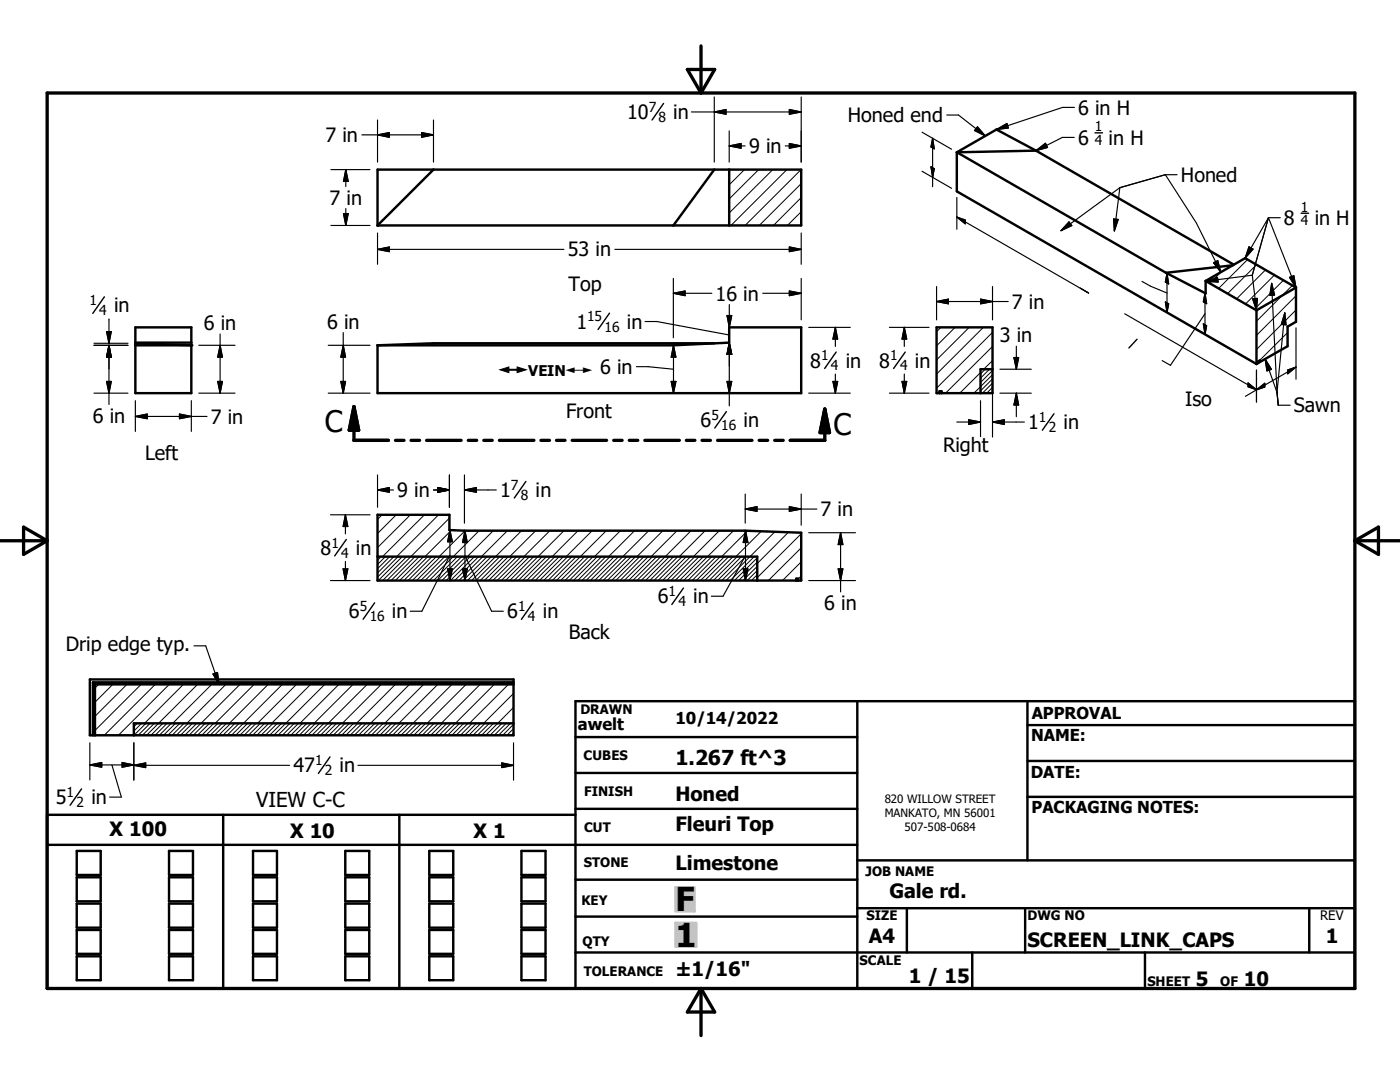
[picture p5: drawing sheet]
<svg xmlns="http://www.w3.org/2000/svg" width="279mm" height="216mm" viewBox="0 0 279 216" stroke-linecap="round" stroke-linejoin="round" font-family="sans-serif">
<g fill="none" stroke="#000" stroke-width=".48">
<path d="M75.3 33.8h84.6v11.2h-84.6zM86.5 33.8l-11.2 11.2M142.5 33.8l-8.1 11.2M145.5 33.8v11.2M191 30.4h.1M191 30.4v7.8l59.8 34.4M191 30.4l41.7 24M206.8 30.1l-7.9-4.3-7.9 4.6M206.8 30.1l39.4 22.7M206.8 30.1l-15.8 .3M232.7 54.4l7.9 4.1v-2.4M240.6 56.1l7.9-4.6 10.1 5.9"/>
<path d="M240.6 56.1l10.2 5.8M246 52.9l-13.3 1.5M258.6 57.4v6.8l-1.6 1v3.9l-5.6 3.1M258.6 57.4l-7.8 4.5M27 65.3h11.2v13.1h-11.2zM27 68.5l11.2 .4h-11.2M27 68.4h11.2M75.3 68.9h59.1l11.1-.5v-3.1h14.4v13.1h-84.6zM142.5 68.5h-56l-11.2 .4M186.9 65.3h11.2v13.1h-11.2zM187.5 78.4v-.3h.4v.3M198.1 73.7h-2.4v4.7"/>
<path d="M250.8 61.9v10.7M251.2 72.1v.3l-.4 .2M251.2 72.1l.2-.2v.3M251.2 72.1l.2 .1M75.3 102.7h14.4v3.1l3 .1h56l11.2 .4v9.5h-84.6zM75.3 111.1h75.8v4.7M158.9 115.8v-.3h.4v.3M17.9 135.6h84.6v11.1h-84.6zM102.5 136.2h-84v10.5M102.5 136.6h-83.5v10.1M171.1 139.9v57.3M205 139.9v31.8"/>
<path d="M102.5 144.3h-75.8v2.4M114.8 147.1h56.3M114.8 154.2h56.3M205 159h65.4M205 144.7h65.4M205 151.8h65.4M9.4 168.6h161.7M15.3 169.8h4.8v4.8h-4.8zM15.3 175.1h4.8v4.8h-4.8zM33.7 169.8h4.8v4.8h-4.8zM33.7 175.1h4.8v4.8h-4.8zM44.5 162.6v34.6"/>
<path d="M50.5 169.8h4.8v4.8h-4.8zM50.5 175.1h4.8v4.8h-4.8zM68.9 169.8h4.8v4.8h-4.8zM68.9 175.1h4.8v4.8h-4.8zM79.7 162.6v34.6M85.7 169.8h4.8v4.8h-4.8zM85.7 175.1h4.8v4.8h-4.8zM104.1 169.8h4.8v4.8h-4.8zM104.1 175.1h4.8v4.8h-4.8zM114.8 162.6h-105.4v34.6h261v-57.3h-155.6v57.3M114.8 175.5h56.3M114.8 161.4h56.3"/>
<path d="M171.1 171.7h99.3M15.3 180.3h4.8v4.8h-4.8zM15.3 185.6h4.8v4.7h-4.8zM15.3 190.8h4.8v4.8h-4.8zM33.7 185.6h4.8v4.7h-4.8zM33.7 190.8h4.8v4.8h-4.8zM33.7 180.3h4.8v4.8h-4.8zM50.5 185.6h4.8v4.7h-4.8zM50.5 190.8h4.8v4.8h-4.8zM50.5 180.3h4.8v4.8h-4.8zM68.9 185.6h4.8v4.7h-4.8zM68.9 190.8h4.8v4.8h-4.8z"/>
<path d="M68.9 180.3h4.8v4.8h-4.8zM85.7 185.6h4.8v4.7h-4.8zM85.7 190.8h4.8v4.8h-4.8zM85.7 180.3h4.8v4.8h-4.8zM104.1 185.6h4.8v4.7h-4.8zM104.1 190.8h4.8v4.8h-4.8zM104.1 180.3h4.8v4.8h-4.8zM114.8 182.9h56.3M114.8 190.1h155.6M171.1 181.2h99.3M181 181.2v8.9M194 190.1v7.1"/>
<path d="M204.6 181.2v8.9M228.5 190.1v7.1M261.3 181.2v8.9"/>
</g>
<g fill="#000">
<circle cx="75.3" cy="45" r=".24"/>
<circle cx="38.2" cy="68.9" r=".24"/>
<circle cx="75.3" cy="68.9" r=".24"/>
</g>
<path d="M18.5 136.2h84l-83.5 .4zM19 136.6l83.5-.4v.4zM18.5 136.2l.5 .4-.5 10.1zM19 136.6v10.1h-.5z" fill="#000" stroke="#000" stroke-width=".2"/>
<g fill="none" stroke="#000" stroke-width=".2">
<path d="M145.8 33.8l-.3 .3M148.6 33.8l-3.1 3.1M151.4 33.8l-5.9 5.9M154.2 33.8l-8.7 8.7M157 33.8l-11.1 11.2M159.9 33.8l-11.2 11.2M159.9 39.4l-5.5 5.6M159.9 36.6l-8.4 8.4M159.9 42.2l-2.8 2.8M243.6 54.3l-2.2 2.2M249 51.8l-5.8 5.8M250.8 52.8l-5.8 5.8"/>
<path d="M252.6 53.8l-5.8 5.8M254.3 54.9l-5.7 5.8M256.1 55.9l-5.7 5.8M257.9 56.9l-7.1 7.2M258.6 59l-7.8 7.9M187.8 65.3l-.9 .9M190.6 65.3l-3.7 3.7M193.4 65.3l-6.5 6.5M195.7 74.3l-4.2 4.1M195.8 73.7l-.1 .1M196.2 65.3l-9.3 9.3M196.6 73.7l-.9 .9"/>
<path d="M197.5 73.7l-1.8 1.8M198.1 74.8l-3.7 3.6M198.1 72l-1.8 1.7M198.1 69.1l-9.4 9.3M198.1 66.3l-11.2 11.2M198.1 78.1l-.4 .3M198.1 77.3l-1.2 1.1M198.1 76.4l-2 2M198.1 75.6l-2.4 2.4M198.1 73.9l-2.4 2.4M251.2 72.1l-.4 .4M257 66.4l-5.7 5.6"/>
<path d="M258.6 61.8l-7.8 7.9M76.1 111.1l-.8 .7M76.3 102.7l-1 .9M76.9 111.1l-1.6 1.5M77.8 111.1l-2.5 2.4M78.6 111.1l-3.3 3.2M79.1 102.7l-3.8 3.8M79.4 111.1l-4.1 4.1M80.3 111.1l-4.8 4.7M81.1 111.1l-4.7 4.7M81.9 102.7l-6.6 6.6M82.8 111.1l-4.8 4.7"/>
<path d="M83.7 111.1l-4.8 4.7M84.5 111.1l-4.8 4.7M84.7 102.7l-8.4 8.4M85.4 111.1l-4.8 4.7M86.2 111.1l-4.8 4.7M87.1 111.1l-4.8 4.7M87.5 102.7l-8.3 8.4M87.9 111.1l-4.8 4.7M88.7 111.1l-4.7 4.7M89.6 111.1l-4.8 4.7M89.7 103.4l-12.5 12.4M90.1 105.8l-5.3 5.3"/>
<path d="M91.3 111.1l-4.8 4.7M92.1 111.1l-4.7 4.7M92.8 105.9l-5.2 5.2M93 111.1l-4.8 4.7M93.8 111.1l-4.8 4.7M94.7 111.1l-4.8 4.7M95.5 111.1l-4.8 4.7M95.6 105.9l-10 9.9M96.4 111.1l-4.8 4.7M97.2 111.1l-4.8 4.7M98.1 111.1l-4.8 4.7M98.4 105.9l-5.1 5.2"/>
<path d="M99.7 111.1l-4.7 4.7M100.6 111.1l-4.8 4.7M101.3 105.9l-5.2 5.2M101.4 111.1l-4.7 4.7M102.3 111.1l-4.8 4.7M103.1 111.1l-4.8 4.7M104 111.1l-4.8 4.7M104.1 105.9l-10 9.9M104.8 111.1l-4.8 4.7M105.7 111.1l-4.8 4.7M106.5 111.1l-4.8 4.7M106.9 105.9l-5.2 5.2"/>
<path d="M108.2 111.1l-4.8 4.7M109 111.1l-4.7 4.7M109.7 105.9l-5.2 5.2M109.9 111.1l-4.8 4.7M110.8 111.1l-4.8 4.7M111.6 111.1l-4.8 4.7M112.4 111.1l-4.8 4.7M112.6 105.9l-10 9.9M113.3 111.1l-4.8 4.7M114.1 111.1l-4.7 4.7M115 111.1l-4.8 4.7M115.4 105.9l-5.2 5.2"/>
<path d="M116.7 111.1l-4.8 4.7M117.5 111.1l-4.8 4.7M118.2 105.9l-5.2 5.2M118.4 111.1l-4.8 4.7M119.2 111.1l-4.8 4.7M120.1 111.1l-4.8 4.7M120.9 111.1l-4.8 4.7M121 105.9l-10 9.9M121.7 111.1l-4.7 4.7M122.6 111.1l-4.8 4.7M123.4 111.1l-4.7 4.7M123.8 105.9l-5.2 5.2"/>
<path d="M125.1 111.1l-4.8 4.7M126 111.1l-4.8 4.7M126.7 105.9l-5.2 5.2M126.8 111.1l-4.8 4.7M127.7 111.1l-4.8 4.7M128.5 111.1l-4.8 4.7M129.4 111.1l-4.8 4.7M129.5 105.9l-10 9.9M130.2 111.1l-4.8 4.7M131.1 111.1l-4.8 4.7M131.9 111.1l-4.8 4.7M132.3 105.9l-5.2 5.2"/>
<path d="M133.6 111.1l-4.8 4.7M134.4 111.1l-4.7 4.7M135.1 105.9l-5.2 5.2M135.3 111.1l-4.8 4.7M136.1 111.1l-4.8 4.7M137 111.1l-4.8 4.7M137.8 111.1l-4.8 4.7M137.9 105.9l-10 9.9M138.7 111.1l-4.8 4.7M139.5 111.1l-4.8 4.7M140.4 111.1l-4.8 4.7M140.7 105.9l-5.1 5.2"/>
<path d="M142 111.1l-4.7 4.7M142.9 111.1l-4.8 4.7M143.6 105.9l-5.2 5.2M143.7 111.1l-4.7 4.7M144.6 111.1l-4.8 4.7M145.4 111.1l-4.8 4.7M146.3 111.1l-4.8 4.7M146.4 105.9l-10 9.9M147.1 111.1l-4.8 4.7M148 111.1l-4.8 4.7M148.8 111.1l-4.8 4.7M149.2 105.9l-5.2 5.2"/>
<path d="M150.5 111.1l-4.8 4.7M151.1 115.5l-.3 .3M151.1 114.7l-1.1 1.1M151.1 113.8l-2 2M151.1 113l-2.8 2.8M151.1 112.2l-3.7 3.6M151.1 111.3l-4.5 4.5M151.9 106l-5.1 5.1M154.6 106.1l-9.7 9.7M157.4 106.2l-6.3 6.2M159.9 112.1l-3.7 3.7M159.9 114.9l-.6 .6"/>
<path d="M159.9 109.3l-6.6 6.5M159.9 106.5l-8.8 8.8M19.7 136.6l-.7 .7M22.5 136.6l-3.5 3.5M25.3 136.6l-6.3 6.3M28.2 136.6l-9.2 9.2M31 136.6l-10.2 10.1M33.8 136.6l-10.2 10.1M36.6 136.6l-7.8 7.7M39.4 136.6l-10.1 10.1M42.3 136.6l-7.8 7.7M45.1 136.6l-7.8 7.7"/>
<path d="M47.9 136.6l-10.2 10.1M50.7 136.6l-7.8 7.7M53.5 136.6l-7.7 7.7M56.3 136.6l-10.1 10.1M59.2 136.6l-7.8 7.7M62 136.6l-7.8 7.7M64.8 136.6l-10.2 10.1M67.6 136.6l-7.7 7.7M70.5 136.6l-7.8 7.7M73.3 136.6l-10.2 10.1M76.1 136.6l-7.8 7.7M78.9 136.6l-7.8 7.7"/>
<path d="M81.7 136.6l-10.1 10.1M84.6 136.6l-7.8 7.7M87.4 136.6l-7.8 7.7M90.2 136.6l-10.2 10.1M93 136.6l-7.8 7.7M95.8 136.6l-7.7 7.7M98.6 136.6l-10.1 10.1M101.5 136.6l-7.8 7.7M102.5 138.4l-6 5.9M26.7 146.4l-.3 .3M27.4 144.3l-.7 .7M28.3 144.3l-1.6 1.6"/>
<path d="M29.1 144.3l-2.4 2.4M30 144.3l-2.4 2.4M30.8 144.3l-2.4 2.4M32.5 144.3l-2.4 2.4M33.3 144.3l-2.3 2.4M34.2 144.3l-2.4 2.4M35 144.3l-2.4 2.4M35.9 144.3l-2.4 2.4M36.7 144.3l-2.4 2.4M37.6 144.3l-2.4 2.4M38.4 144.3l-2.4 2.4M39.3 144.3l-2.4 2.4"/>
<path d="M41 144.3l-2.4 2.4M41.8 144.3l-2.4 2.4M42.7 144.3l-2.4 2.4M43.5 144.3l-2.4 2.4M44.3 144.3l-2.4 2.4M45.2 144.3l-2.4 2.4M46 144.3l-2.3 2.4M46.9 144.3l-2.4 2.4M47.7 144.3l-2.4 2.4M49.4 144.3l-2.4 2.4M50.3 144.3l-2.4 2.4M51.1 144.3l-2.4 2.4"/>
<path d="M52 144.3l-2.4 2.4M52.8 144.3l-2.4 2.4M53.6 144.3l-2.3 2.4M54.5 144.3l-2.4 2.4M55.4 144.3l-2.4 2.4M56.2 144.3l-2.4 2.4M57.9 144.3l-2.4 2.4M58.7 144.3l-2.4 2.4M59.6 144.3l-2.4 2.4M60.4 144.3l-2.4 2.4M61.3 144.3l-2.4 2.4M62.1 144.3l-2.4 2.4"/>
<path d="M63 144.3l-2.4 2.4M63.8 144.3l-2.4 2.4M64.7 144.3l-2.5 2.4M66.3 144.3l-2.4 2.4M67.2 144.3l-2.4 2.4M68 144.3l-2.3 2.4M68.9 144.3l-2.4 2.4M69.7 144.3l-2.4 2.4M70.6 144.3l-2.4 2.4M71.4 144.3l-2.4 2.4M72.3 144.3l-2.4 2.4M73.1 144.3l-2.4 2.4"/>
<path d="M74.8 144.3l-2.4 2.4M75.6 144.3l-2.3 2.4M76.5 144.3l-2.4 2.4M77.3 144.3l-2.4 2.4M78.2 144.3l-2.4 2.4M79 144.3l-2.4 2.4M79.9 144.3l-2.4 2.4M80.7 144.3l-2.4 2.4M81.6 144.3l-2.4 2.4M83.3 144.3l-2.4 2.4M84.1 144.3l-2.4 2.4M85 144.3l-2.4 2.4"/>
<path d="M85.8 144.3l-2.4 2.4M86.6 144.3l-2.4 2.4M87.5 144.3l-2.4 2.4M88.3 144.3l-2.3 2.4M89.2 144.3l-2.4 2.4M90 144.3l-2.4 2.4M91.7 144.3l-2.4 2.4M92.6 144.3l-2.4 2.4M93.4 144.3l-2.4 2.4M94.3 144.3l-2.4 2.4M95.1 144.3l-2.4 2.4M95.9 144.3l-2.3 2.4"/>
<path d="M96.8 144.3l-2.4 2.4M97.7 144.3l-2.4 2.4M98.5 144.3l-2.4 2.4M100.2 144.3l-2.4 2.4M101 144.3l-2.4 2.4M101.9 144.3l-2.4 2.4M102.5 144l-.3 .3M102.5 141.2l-5.6 5.5M102.5 146.2l-.5 .5M102.5 145.4l-1.3 1.3M102.5 144.5l-2.2 2.2"/>
</g>
<g fill="none" stroke="#000" stroke-width=".66">
<path d="M9.4 18.6h261v178.6h-261zM137.2 13.9h5.4l-2.7 4.7zM139.9 9.2v9.4M70.6 81.1v6.8h6.9M70.6 81.1l1 4.7h-1.9zM78.9 87.9h1.7M82 87.9h1.7M85.1 87.9h6.9M93.5 87.9h1.6M96.6 87.9h1.6M99.7 87.9h6.9M108 87.9h1.7"/>
<path d="M111.1 87.9h1.7M114.2 87.9h6.9M122.5 87.9h1.7M125.6 87.9h1.7M128.7 87.9h6.9M137 87.9h1.7M140.1 87.9h1.7M143.2 87.9h6.9M151.5 87.9h1.7M154.6 87.9h1.7M164.6 81.6v6.3h-6.9M164.6 81.6l.9 4.7h-1.8z"/>
<path d="M0 107.9h9.4M4.7 105.2l4.7 2.7-4.7 2.7zM270.4 107.9h9M270.4 107.9l4.7-2.7v5.4zM139.9 197.2v9.4M139.9 197.2l2.7 4.7h-5.4z"/>
</g>
<g fill="#c0c0c0" stroke="#c0c0c0" stroke-width=".48">
<path d="M134.8 184.1h4.2v4.8z"/>
<path d="M134.8 184.1l4.2 4.8h-4.2z"/>
<path d="M134.8 177.1h3.8v4.8z"/>
<path d="M134.8 177.1l3.8 4.8h-3.8z"/>
</g>
<path d="M70.6 81.1l1 4.7h-1.9zM164.6 81.6l.9 4.7h-1.8z" fill="#000" stroke="#000" stroke-width=".66"/>
<g fill="none" stroke="#000" stroke-width=".28">
<path d="M132.4 20.6l-2.3 3.3M218.5 26.5h1.5M20.8 59.2l-2.3 3.3M259.7 42.6h1.5M121.6 62.5l-2.2 3.3M166.9 70.2l-2.3 3.3M180.7 70.2l-2.4 3.3M226.9 67.7l-1.6 1.7M105 96.1l-2.4 3.3M145 82.1l-2.3 3.3M210.3 82.6l-2.3 3.2M69.1 107.6l-2.3 3.3"/>
<path d="M136.4 117.3l-2.3 3.3M74.8 120.3l-2.3 3.3M106.4 120.3l-2.3 3.3M16.3 157.4l-2.3 3.3M65.9 151l-2.4 3.3"/>
</g>
<g fill="none" stroke="#000" stroke-width=".23">
<path d="M142.5 19.3v13M159.9 19.3v13M66 33.8h7.8M69 33.8v3.4M69 33.8l.5 2.4h-.9zM72.2 26.9h14.3M75.3 26.9l2.4-.4v.9zM75.3 23.9v8.4M84.1 26.5l2.4 .4-2.4 .5zM86.5 23.9v8.4M138 22.3h21.9M142.5 22.3l2.4-.4v.9z"/>
<path d="M145.5 29.1h3.2M145.5 29.1l2.4-.5v1zM145.5 26.1v6.2M156.7 29.1h3.2M157.5 21.9l2.4 .4-2.4 .5zM157.5 28.6l2.4 .5-2.4 .5zM184 34.2l5.9 3.4M184 26.4l5.9 3.4M185.8 33.3l.7 .4-.4 1.7zM186.1 27.6v9.6M186.1 27.6l.4 2.1-.7-.4zM188.9 23h2.4l5.3 4.1"/>
<path d="M191 39.4v6.3M195.1 25.3l1.5 1.8-2.1-1.1zM198.9 25.8l2.1-1.1 .2 .8zM206.8 30.1l1.8-1.5 .5 .8zM214.4 27.4h-2.4l-5.2 2.7M214.4 21.4h-2.3l-13.2 4.4M223.5 37.4l-11.8 8.6M223.5 37.4l-1.1 8.7M232.6 34.9l-9.1 2.5M232.6 34.9l6.2 9.6 4.8 9.8M232.6 34.9h2.3M66 45h7.8"/>
<path d="M68.6 42.6h.9l-.5 2.4zM69 41.6v3.4M75.3 46.5v6.2M75.3 49.8h37.2M75.3 49.8l2.4-.5v.9zM122.7 49.8h37.2M134.4 58.5h7.7M134.4 58.5l2.3-.4v.9zM134.4 55.5v11.9M152.2 58.5h7.7M157.5 49.3l2.4 .5-2.4 .4zM157.5 58.1l2.4 .4-2.4 .5z"/>
<path d="M159.9 46.5v6.2M159.9 55.5v8.3M186.9 57.2v6.6M191 43.3l26.3 15.2-1.7-1M191 43.3l1.6 .6v.8zM195.7 59.7l2.4 .5-2.4 .4zM198.1 57.2v6.6M213.3 44.3l.6 .7-2.2 1zM222.2 43.7l1 .1-.8 2.3zM227.9 56.2l1.7 .9 3.3 1.4M232.9 54.6v7.8M232.9 54.6l.3 2.1-.6-.4z"/>
<path d="M240.5 58.5v8.2M240.5 58.5l.3 2.1-.6-.4zM240.7 56.1l2.3-.8 .1 1zM242.2 52.4l.8-.4 .6 2.3zM249.3 49.3l.8 .4-1.6 1.8zM249.9 54.9l-9.2 1.2M249.9 54.9l.9 7M250 59.6l.9-.1-.1 2.4zM253.1 43.4l-4.6 8.1M253.1 43.4l-3.2 11.5M253.1 43.4l5.5 14M253.1 43.4h2.4"/>
<path d="M253.8 56.5l1.1 21.8M253.8 56.5l.6 2.4h-1zM257.3 55.3l.9-.3 .4 2.4zM18.7 78.4h6.8M18.7 68.9h6.8M18.7 68.5h6.8M21.3 76.1h.9l-.5 2.3zM21.3 66.2h.9l-.5 2.3zM21.7 68.9l.5 2.4h-.9zM21.7 63.6v4.9M21.7 68.9v11.8M27 79.9v6.2"/>
<path d="M38.2 79.9v6.2M39.7 78.4h7.2M39.7 68.9h7.2M43.4 76.1h1l-.5 2.3zM43.9 68.9l.5 2.4h-1zM43.9 66.6v11.8M65.5 78.4h8.3M65.5 68.9h8.3M68 76.1h1l-.5 2.3zM68.5 68.9l.5 2.4h-1zM68.5 66.4v12M127 73.2h2.3l5.1 .5"/>
<path d="M128.7 64.2h2.4l14.4 2.6M134 76.1h.9l-.5 2.3zM134.4 68.9v9.5M134.4 68.9l.5 2.4h-.9zM145.1 76.1h.9l-.5 2.3zM145.1 63h.9l-.5 2.3zM145.5 60.8v4.5M145.5 68.4v12.6M145.5 68.4l.5 2.3h-.9zM161.4 78.4h8.3M161.4 65.3h8.3M166.2 76.1h1l-.5 2.3z"/>
<path d="M166.7 65.3l.5 2.4h-1zM166.7 65.3v3.8M166.7 74.6v3.8M177.5 78.4h7.9M177.5 65.3h7.9M180 76.1h1l-.5 2.3zM180.5 65.3v3.8M180.5 74.6v3.8M180.5 65.3l.5 2.4h-1zM186.9 60.2h14.3M186.9 60.2l2.4-.5v.9zM195.7 79.9v7.2"/>
<path d="M198.1 75.2v12M199.6 78.4h6.2M199.6 73.7h6.2M202.4 71.3h.9l-.5 2.4zM202.8 69.1v4.6M202.8 78.4v4.7M202.8 78.4l.5 2.4h-.9zM224.5 62.6l26.3 15.2M232.6 60.2l.6 .4-.3 1.8zM240.2 64.6l.6 .4-.3 1.7zM240.5 62.6l-6.9 10.3-1.7-.9M249.1 76.4l1.7 1.4-1.7-.6z"/>
<path d="M250.8 73.9v6.4M250.8 77.8l1.6-1.3v.7zM250.8 77.8l-2.3 1.3M252.5 71.6l2.4 6.7M252.5 71.6l1.2 2.1-.9 .3zM254.9 78.3l.2 2.6h2.4M256.4 62.4l-1.5 15.9M256.4 62.4l.3 2.4-1-.1zM257 73.8l1.6-.6-1.6 1.4zM258.6 73.2l-7.8 4.6M258.6 65.4v10.3M27 83.1h14.3"/>
<path d="M27 83.1l2.4-.5v1zM35.8 82.6l2.4 .5-2.4 .5zM75.3 97.8l2.4-.5v.9zM75.3 94.8v6.4M75.3 97.8h3.2M86.5 97.8h3.2M87.4 97.3l2.3 .5-2.3 .4zM89.7 94.8v6.4M92.7 97.8h6.4M92.7 97.8l2.4-.5v.9zM92.7 94.8v9.6M148.7 98.6v5.8"/>
<path d="M159.9 98.6v6.2M191 84.2h4.7M193.3 83.8l2.4 .4-2.4 .5zM198.1 84.2h6.3M198.1 84.2l2.3-.4v.9zM66 115.8h7.8M66 102.7h7.8M68.5 113.5h.9l-.5 2.3zM68.9 102.7v3.8M68.9 112v3.8M68.9 102.7l.5 2.4h-.9zM89.3 113.5h1l-.5 2.3z"/>
<path d="M89.8 110.8l-5.6 11.2h-2.3M89.8 105.8v10M89.8 105.8l.5 2.3h-1zM92.3 113.5h1l-.5 2.3zM92.8 105.9l.5 2.4h-1zM92.8 105.9v9.9M92.8 110.9l5.3 11.1h2.4M148.3 113.5h1l-.5 2.3zM148.7 101.6h14.3M148.7 101.6l2.4-.5v.9zM148.8 105.9v9.9M148.8 105.9l.5 2.4h-1z"/>
<path d="M148.8 110.9l-4.5 8.1h-2.3M157.5 101.1l2.4 .5-2.4 .4zM161.4 115.8h9.3M161.4 106.3h9.3M167.3 113.5h.9l-.4 2.3zM167.8 106.3v11.8M167.8 106.3l.4 2.4h-.9zM38.7 128.9h2.4l2.6 7.7M42.5 134.5l.9-.3 .3 2.4zM17.9 152.6h8.8M17.9 152.6l2.4-.4v.9zM17.9 148.2v7.4"/>
<path d="M22.3 152.6l1.9 6.5h-2.3M24.4 152.2l2.3 .4-2.3 .5zM26.7 152.7h31.1M26.7 152.7l2.4-.5v1zM26.7 148.2v7.5M71.4 152.7h31.1M100.1 152.2l2.4 .5-2.4 .5zM102.5 148.2v7.5"/>
</g>
<g fill="#000" stroke="#000" stroke-width=".23">
<path d="M69 33.8l.5 2.4h-.9zM75.3 26.9l2.4-.4v.9zM84.1 26.5l2.4 .4-2.4 .5zM142.5 22.3l2.4-.4v.9zM145.5 29.1l2.4-.5v1zM157.5 28.6l2.4 .5-2.4 .5zM157.5 21.9l2.4 .4-2.4 .5zM185.8 33.3l.7 .4-.4 1.7zM186.1 27.6l.4 2.1-.7-.4zM195.1 25.3l1.5 1.8-2.1-1.1zM198.9 25.8l2.1-1.1 .2 .8zM206.8 30.1l1.8-1.5 .5 .8z"/>
<path d="M68.6 42.6h.9l-.5 2.4zM75.3 49.8l2.4-.5v.9zM134.4 58.5l2.3-.4v.9zM157.5 58.1l2.4 .4-2.4 .5zM157.5 49.3l2.4 .5-2.4 .4zM186.9 60.2l2.4-.5v.9zM191 43.3l1.6 .6v.8zM213.3 44.3l.6 .7-2.2 1zM222.2 43.7l1 .1-.8 2.3zM232.9 54.6l.3 2.1-.6-.4zM242.2 52.4l.8-.4 .6 2.3zM240.7 56.1l2.3-.8 .1 1z"/>
<path d="M249.3 49.3l.8 .4-1.6 1.8zM250 59.6l.9-.1-.1 2.4zM253.8 56.5l.6 2.4h-1zM257.3 55.3l.9-.3 .4 2.4zM21.3 76.1h.9l-.5 2.3zM21.3 66.2h.9l-.5 2.3zM21.7 68.9l.5 2.4h-.9zM43.4 76.1h1l-.5 2.3zM43.9 68.9l.5 2.4h-1zM68 76.1h1l-.5 2.3zM68.5 68.9l.5 2.4h-1zM134 76.1h.9l-.5 2.3z"/>
<path d="M134.4 68.9l.5 2.4h-.9zM145.1 63h.9l-.5 2.3zM145.1 76.1h.9l-.5 2.3zM145.5 68.4l.5 2.3h-.9zM166.2 76.1h1l-.5 2.3zM166.7 65.3l.5 2.4h-1zM180 76.1h1l-.5 2.3zM180.5 65.3l.5 2.4h-1zM195.7 59.7l2.4 .5-2.4 .4zM202.4 71.3h.9l-.5 2.4zM232.6 60.2l.6 .4-.3 1.8zM240.2 64.6l.6 .4-.3 1.7z"/>
<path d="M240.5 58.5l.3 2.1-.6-.4zM249.1 76.4l1.7 1.4-1.7-.6zM250.8 77.8l1.6-1.3v.7zM252.5 71.6l1.2 2.1-.9 .3zM256.4 62.4l.3 2.4-1-.1zM257 73.8l1.6-.6-1.6 1.4zM27 83.1l2.4-.5v1zM35.8 82.6l2.4 .5-2.4 .5zM75.3 97.8l2.4-.5v.9zM87.4 97.3l2.3 .5-2.3 .4zM92.7 97.8l2.4-.5v.9zM193.3 83.8l2.4 .4-2.4 .5z"/>
<path d="M198.1 84.2l2.3-.4v.9zM202.8 78.4l.5 2.4h-.9zM68.5 113.5h.9l-.5 2.3zM68.9 102.7l.5 2.4h-.9zM89.3 113.5h1l-.5 2.3zM89.8 105.8l.5 2.3h-1zM92.3 113.5h1l-.5 2.3zM92.8 105.9l.5 2.4h-1zM148.3 113.5h1l-.5 2.3zM148.8 105.9l.5 2.4h-1zM148.7 101.6l2.4-.5v.9zM157.5 101.1l2.4 .5-2.4 .4z"/>
<path d="M167.3 113.5h.9l-.4 2.3zM167.8 106.3l.4 2.4h-.9zM42.5 134.5l.9-.3 .3 2.4zM17.9 152.6l2.4-.4v.9zM24.4 152.2l2.3 .4-2.3 .5zM26.7 152.7l2.4-.5v1zM100.1 152.2l2.4 .5-2.4 .5z"/>
</g>
<g fill="#fff" stroke="#fff" stroke-width=".23">
<path d="M99.8 72.8h18.8v2.1z"/>
<path d="M99.8 72.8l18.8 2.1h-18.8z"/>
</g>
<g font-size="6.6">
<text x="134.8" y="181.8">F</text>
<text x="134.8" y="188.9">1</text>
</g>
<g font-size="5.9">
<text x="64.9" y="86.3">C</text>
<text x="166.3" y="86.7">C</text>
</g>
<g font-size="4.1">
<text x="134.8" y="152.7">1.267 ft^3</text>
<text x="51.1" y="161.1">VIEW C-C</text>
</g>
<g font-size="3.9">
<text x="125.1" y="23.7">10</text>
<text x="134.4" y="23.7">in</text>
<text x="215.2" y="22.9">6 in H</text>
<text x="65" y="28.4">7 in</text>
<text x="169.2" y="24.4">Honed end</text>
<text x="215.1" y="28.9">6</text>
<text x="221.2" y="28.9">in H</text>
<text x="149.5" y="30.6">9 in</text>
<text x="65.8" y="40.9">7 in</text>
<text x="235.7" y="36.3">Honed</text>
<text x="256.2" y="44.9">8</text>
<text x="262.4" y="44.9">in H</text>
<text x="113.3" y="51.2">53 in</text>
<text x="113.5" y="58">Top</text>
<text x="142.8" y="60">16 in</text>
<text x="22.8" y="62.3">in</text>
<text x="40.7" y="65.9">6 in</text>
<text x="65.3" y="65.6">6 in</text>
<text x="115" y="65.6">1</text>
<text x="125.1" y="65.6">in</text>
<text x="201.9" y="61.6">7 in</text>
<text x="199.6" y="68.3">3 in</text>
<text x="119.8" y="74.6">6 in</text>
<text x="161.7" y="73.4">8</text>
<text x="168.8" y="73.4">in</text>
<text x="175.5" y="73.4">8</text>
<text x="182.6" y="73.4">in</text>
<text x="113" y="83.3">Front</text>
<text x="236.5" y="81">Iso</text>
<text x="258.2" y="82.3">Sawn</text>
<text x="18.5" y="84.4">6 in</text>
<text x="42.1" y="84.5">7 in</text>
<text x="139.8" y="85.2">6</text>
<text x="148.4" y="85.2">in</text>
<text x="205.2" y="85.6">1</text>
<text x="212.3" y="85.6">in</text>
<text x="29" y="91.8">Left</text>
<text x="188.2" y="90.1">Right</text>
<text x="79.3" y="99.2">9 in</text>
<text x="99.8" y="99.2">1</text>
<text x="106.9" y="99.2">in</text>
<text x="163.7" y="103">7 in</text>
<text x="64" y="110.7">8</text>
<text x="71" y="110.7">in</text>
<text x="69.6" y="123.3">6</text>
<text x="78.2" y="123.3">in</text>
<text x="101.2" y="123.4">6</text>
<text x="108.3" y="123.4">in</text>
<text x="131.3" y="120.4">6</text>
<text x="138.3" y="120.4">in</text>
<text x="164.5" y="121.7">6 in</text>
<text x="13.1" y="130">Drip edge typ.</text>
<text x="113.5" y="127.5">Back</text>
<text x="58.5" y="154.1">47</text>
<text x="67.8" y="154.1">in</text>
<text x="11.1" y="160.4">5</text>
<text x="18.2" y="160.4">in</text>
<text x="134.8" y="159.8">Honed</text>
<text x="21.9" y="166.8">X 100</text>
<text x="57.9" y="167.1">X 10</text>
<text x="94.5" y="167.2">X 1</text>
<text x="134.8" y="165.9">Fleuri Top</text>
<text x="134.8" y="173.6">Limestone</text>
<text x="177.5" y="179.2">Gale rd.</text>
<text x="173.4" y="188.3">A4</text>
<text x="205.1" y="188.9">SCREEN_LINK_CAPS</text>
<text x="264.6" y="188.3">1</text>
<text x="134.8" y="194.8">±1/16&quot;</text>
<text x="181.4" y="196.1">1 / 15</text>
<text x="238.7" y="196.7">5</text>
<text x="248.2" y="196.7">10</text>
</g>
<g font-size="3.3">
<text x="205.9" y="143.6">APPROVAL</text>
<text x="115.3" y="145.6">awelt</text>
<text x="134.8" y="144.5">10/14/2022</text>
<text x="205.8" y="147.9">NAME:</text>
<text x="205.7" y="155.1">DATE:</text>
<text x="205.9" y="162.1">PACKAGING NOTES:</text>
</g>
<text font-size="2.9" x="105.4" y="74.9">VEIN</text>
<g font-size="2.8">
<text x="129.5" y="22.3">7</text>
<text x="131.4" y="24.3">8</text>
<text x="218.5" y="26.2">1</text>
<text x="218.5" y="28.9">4</text>
<text x="259.6" y="42.2">1</text>
<text x="259.6" y="44.9">4</text>
<text x="17.9" y="60.9">1</text>
<text x="19.8" y="62.9">4</text>
<text x="117.2" y="64.1">15</text>
<text x="120.7" y="66.2">16</text>
<text x="163.9" y="71.9">1</text>
<text x="177.6" y="71.9">1</text>
<text x="165.8" y="73.9">4</text>
<text x="179.6" y="73.9">4</text>
<text x="142" y="83.8">5</text>
<text x="143.9" y="85.9">16</text>
<text x="207.3" y="84.2">1</text>
<text x="209.3" y="86.3">2</text>
<text x="102" y="97.7">7</text>
<text x="103.9" y="99.8">8</text>
<text x="66.1" y="109.3">1</text>
<text x="68.1" y="111.3">4</text>
<text x="133.4" y="119">1</text>
<text x="71.8" y="121.9">5</text>
<text x="73.8" y="124">16</text>
<text x="103.4" y="121.9">1</text>
<text x="105.4" y="124">4</text>
<text x="135.4" y="121">4</text>
<text x="62.9" y="152.7">1</text>
<text x="64.9" y="154.7">2</text>
<text x="13.3" y="159">1</text>
<text x="15.3" y="161.1">2</text>
</g>
<g font-size="2.6">
<text x="115.8" y="142.4">DRAWN</text>
<text x="116.5" y="151.6">CUBES</text>
<text x="116.6" y="158.8">FINISH</text>
<text x="116.6" y="166.1">CUT</text>
<text x="116.5" y="173">STONE</text>
<text x="172.8" y="174.7">JOB NAME</text>
<text x="116" y="180.7">KEY</text>
<text x="172.9" y="183.6">SIZE</text>
<text x="205.1" y="183.6">DWG NO</text>
<text x="263.5" y="183.6">REV</text>
<text x="116.2" y="188.8">QTY</text>
<text x="116.5" y="194.7">TOLERANCE</text>
<text x="171.5" y="192.5">SCALE</text>
<text x="229" y="196.7">SHEET</text>
<text x="243.5" y="196.7">OF</text>
</g>
<g font-size="2.3">
<text x="99.8" y="74.9">#</text>
<text x="112.9" y="74.9">#</text>
<text x="176.6" y="160.3">820 WILLOW STREET</text>
<text x="176.6" y="163">MANKATO, MN 56001</text>
<text x="180.5" y="165.8">507-508-0684</text>
</g>
</svg>
